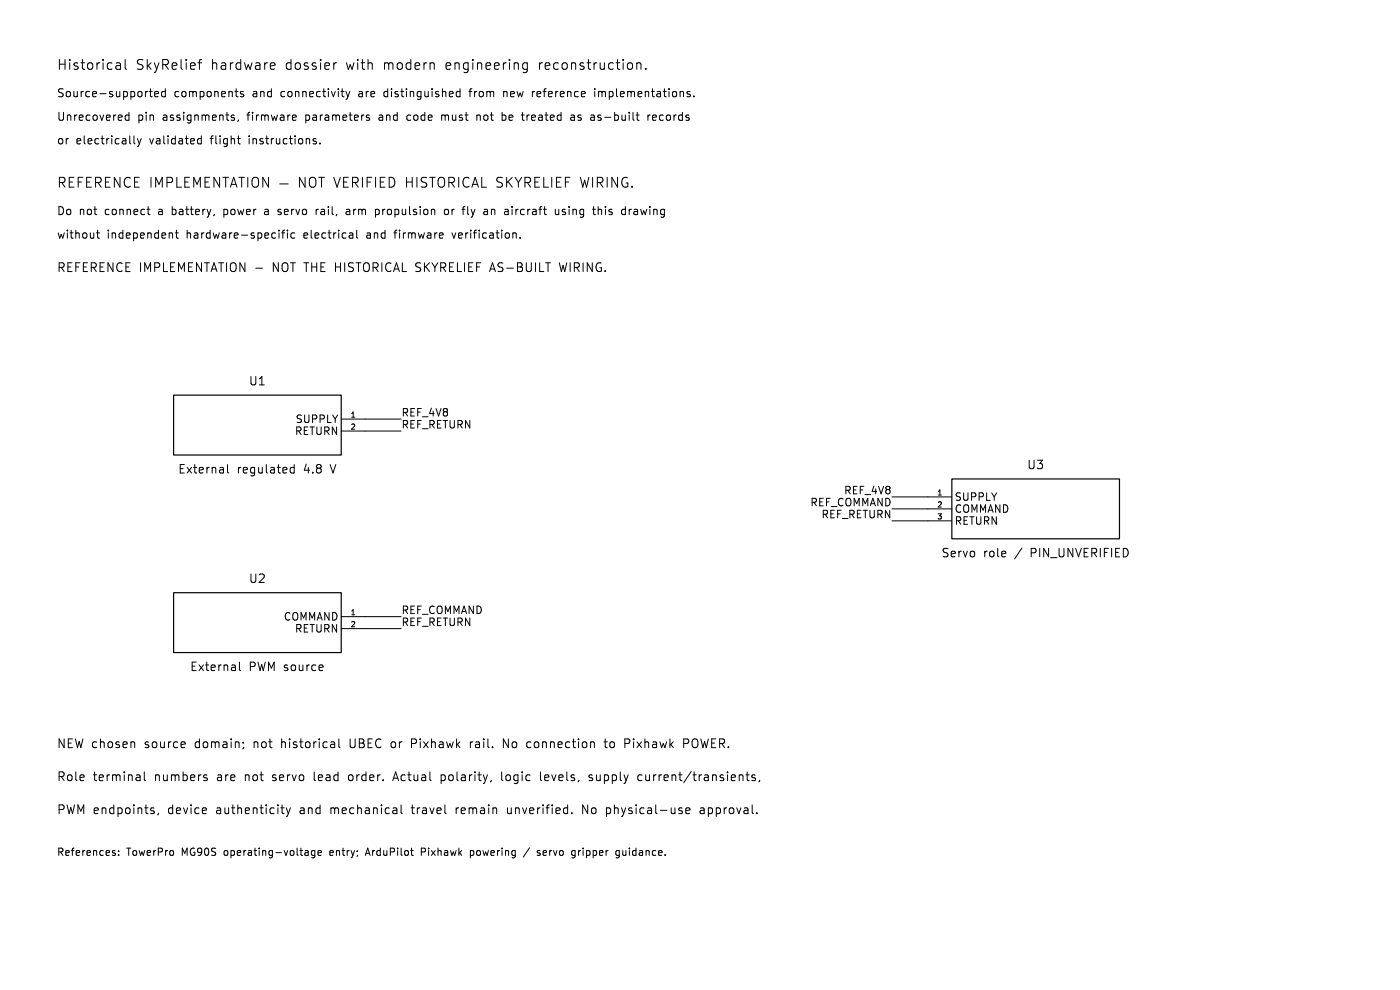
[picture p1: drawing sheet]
<svg xmlns="http://www.w3.org/2000/svg" width="297mm" height="210mm" viewBox="0 0 297 210" stroke-linecap="round" stroke-linejoin="round" font-family="sans-serif">
<path d="M36.8 83.8h35.6v12.7h-35.6zM201.9 101.6h35.6v12.7h-35.6zM36.8 125.7h35.6v12.7h-35.6z" fill="none" stroke="#000" stroke-width=".25"/>
<g fill="none" stroke="#000" stroke-width=".21">
<path d="M24.7 13.4h.8l.1 1.3M24.7 14.6h.9M25.6 13.8l-.9 .2M26.6 12.6v1.8l.3 .3M31.7 19.4h.6M31.9 18.8v1.5l.4 .2M32.8 20l.8-.2-.1-.3-.5-.1-.2 .2 .1 .8h.6M35.1 19.5l-.5-.1-.3 .3 .1 .7h.7M35.1 18.8v1.7M42 13.3h.8M42.8 12.6l-.4 .1-.1 .2v1.8M49.9 19.4h.6"/>
<path d="M51.6 19.5l-.4-.1-.2 .2 .1 .3 .5 .1v.4h-.6M57.4 13.4l.6-.1 .2 .1 .1 .4-1 .2M57.4 14.6h.8M70.8 13.3v1.4M71.4 13.3l-.4 .1-.2 .3M72.3 19.4h.7M73.4 19.4l.4 1.1M74.2 19.4l-.4 1.1M91.8 13.3l.3 .3v1.1M97.6 19.5l-.5-.1-.3 .3 .1 .7h.7M97.6 18.8v1.7M111.9 13.4l-.6-.1-.4 .4v.6l.2 .3h.8"/>
<path d="M111.9 13.3v1.7a.57 .57 0 0 1-.9 .3M124.1 19.5v.3l-.8 .2M134 13.4l.2 .3v.6l-.2 .3M135.1 13.5a.52 .52 0 0 1 .9 .1v1.1M135.1 13.3v1.4M137 14.5v.2M146.4 19.5l-.4-.1-.3 .2 .1 .3 .6 .1v.4h-.7M12.6 38.7h.8a.57 .57 0 0 0 .4-.5 .57 .57 0 0 0-.4-.6h-.8v2.1M13.1 38.7l.7 1M14.7 38.6h.7M15.7 37.6h-1v2.1h1M16.6 38.6h.7"/>
<path d="M17.6 37.6h-1v2.1M18.4 38.6h.7M19.4 37.6h-1v2.1h1M20.3 38.7h.8a.57 .57 0 0 0 .4-.5 .57 .57 0 0 0-.4-.6h-.8v2.1M20.8 38.7l.7 1M22.4 38.6h.7M23.4 37.6h-1v2.1h1M25.5 37.6v2.1l-1.2-2.1v2.1M27.4 24.5l-.5-.1-.3 .3 .1 .7h.7M27.4 23.8v1.7M27.6 37.8a.84 .84 0 0 0-1 0 .84 .84 0 0 0-.2 1 .78 .78 0 0 0 .4 .8 .78 .78 0 0 0 .8-.1M28.4 28.8v1.5l.3 .2"/>
<path d="M28.5 38.6h.7M29.1 29.4l.5 1.1M29.5 37.6h-1v2.1h1M29.6 30.5l-.5 .6M30 29.4l-.4 1.1M32 37.6v2.1M33 39.7v-2.1l.7 1.5 .7-1.5v2.1M35.4 38.7h.8a.57 .57 0 0 0 .4-.5 .57 .57 0 0 0-.4-.6h-.8v2.1M37.5 37.6v2.1h1M39.2 38.6h.7M40.2 37.6h-1v2.1h1M41.1 39.7v-2.1l.7 1.5 .7-1.5v2.1"/>
<path d="M42.7 28.8v1.7M42.7 29.5l-.5-.1-.3 .3 .2 .7h.6M43.5 38.6h.7M44.5 37.6h-1v2.1h1M46.6 37.6v2.1l-1.2-2.1v2.1M47.3 37.6h1.2M47.9 37.6v2.1M48.9 39.7l.7-2.1 .7 2.1M49.1 39.1h1M49.7 24.5l-.4-.1-.3 .2 .1 .3 .6 .1v.4h-.7M50.3 29.4h.7M50.3 20.5h.2"/>
<path d="M50.6 25.4l-.2 .4M50.6 28.8v1.5l.4 .2M50.7 37.6h1.2M51.3 37.6v2.1M52.6 37.6v2.1M53.8 37.7a.7 .7 0 0 1 .7 0 .7 .7 0 0 1 .4 .6v.7a.7 .7 0 0 1-.7 .7 .7 .7 0 0 1-.7-.7v-.7zM57 37.6v2.1l-1.2-2.1v2.1M59.3 39h1.8M62.3 24.4l.5 .1v.3l-.8 .2M62.8 25.4l-.5 .1M64.7 37.6v2.1l-1.2-2.1v2.1M65.9 37.7a.7 .7 0 0 1 .8 0 .7 .7 0 0 1 .3 .6v.7a.7 .7 0 0 1-.7 .7 .7 .7 0 0 1-.7-.7v-.7z"/>
<path d="M67.1 29.5l-.4-.1-.3 .2 .1 .3 .6 .1v.4h-.7M67.6 37.6h1.2M67.9 30.4v.1M68.2 37.6v2.1M70.8 37.6l.7 2.1 .7-2.1M72.7 20.4l.3 .1M72.9 38.6h.7M73.8 20.5l-.4 .6M73.9 37.6h-1v2.1h1M74.8 38.7h.8a.57 .57 0 0 0 .4-.5 .57 .57 0 0 0-.4-.6h-.8v2.1M75.3 38.7l.7 1M76.9 37.6v2.1"/>
<path d="M77.9 38.6h.7M78.4 24.5l-.5-.1-.2 .2 .1 .3 .6 .1v.4h-.7M78.9 37.6h-1v2.1M79.7 37.6v2.1M80.7 38.6h.7M81.7 37.6h-1v2.1h1M82.6 37.6a1.06 1.06 0 0 1 1.2 1.1 1.06 1.06 0 0 1-1.2 1zM86.3 38.6h1.1M86.3 37.6v2.1M87.4 37.6v2.1M88.4 37.6v2.1M90.5 37.7l-.8-.1-.3 .2-.1 .4a.99 .99 0 0 0 1 .6l.2 .3-.2 .5h-1"/>
<path d="M91.1 37.6h1.2M91.7 37.6v2.1M93.2 37.7a.7 .7 0 0 1 .8 0 .7 .7 0 0 1 .3 .6v.7a.7 .7 0 0 1-.7 .7 .7 .7 0 0 1-.7-.7v-.7zM95.2 38.7h.8a.57 .57 0 0 0 .4-.5 .57 .57 0 0 0-.4-.6h-.8v2.1M95.7 38.7l.7 1M97.3 37.6v2.1M99.5 37.8a.84 .84 0 0 0-1 0 .84 .84 0 0 0-.3 1 .78 .78 0 0 0 .4 .8 .78 .78 0 0 0 .9-.1M100.1 39.7l.7-2.1 .7 2.1M100.3 39.1h1M102.2 37.6v2.1h1M106.6 37.7l-.8-.1-.3 .2-.1 .4a.99 .99 0 0 0 1 .6l.2 .3-.2 .5h-1M107.5 37.6v2.1"/>
<path d="M107.8 38.5l.9 1.2M108.7 37.6l-1.2 1.2M109.3 37.6l.7 1.1M110 38.7v1M110.6 24.4h.6M110.7 37.6l-.7 1.1M111.4 38.7h.8a.57 .57 0 0 0 .4-.5 .57 .57 0 0 0-.4-.6h-.8v2.1M111.9 38.7l.7 1M113.5 38.6h.7M114.5 37.6h-1v2.1h1M115.4 37.6v2.1h1M117.1 37.6v2.1"/>
<path d="M118 38.6h.7M119 37.6h-1v2.1h1M119.9 38.6h.7M120.9 37.6h-1v2.1M121.3 24.4l-.2 .1M121.3 24.9a.33 .33 0 0 0-.3 .3 .33 .33 0 0 0 .3 .3M123.1 37.6l.5 2.1 .4-1.5 .4 1.5 .5-2.1M125.5 24.4l-.1 .1M125.5 24.9a.33 .33 0 0 0-.2 .3 .33 .33 0 0 0 .2 .3M125.7 37.6v2.1M126.7 38.7h.8a.57 .57 0 0 0 .4-.5 .57 .57 0 0 0-.4-.6h-.8v2.1M127.2 38.7l.7 1"/>
<path d="M128.8 37.6v2.1M131 37.6v2.1l-1.2-2.1v2.1M133.1 37.7a1.03 1.03 0 0 0-1.3 .8 1.03 1.03 0 0 0 .8 1.2l.6-.2v-.7h-.4M134.1 39.5v.2M134.9 24.4h.7M135.2 23.8v1.5l.4 .2M137.5 24.4v1.1M137.9 24.4l-.3 .1-.1 .2M147.2 20.4v.1M20.5 49.4h.6M20.7 48.8v1.5l.4 .2M31.2 44.4h.6"/>
<path d="M31.4 43.8v1.5l.4 .2M36.4 49.4l.2 .2v.9M37.2 49.4h.6M37.4 48.8v1.5l.4 .2M45.5 45.4l-.2 .4M54.3 56.9h1.4M59.2 48.8v.2M59.2 49.4v1.1M59.8 49.4h.6M60.4 48.8l-.4 .3v1.4M61 48.8v.2M61 49.4v1.1"/>
<path d="M62.5 49.5l-.5-.1-.3 .3 .2 .7h.6M74.3 49.4h.3l.3 .2v.9M74.9 50.4l-.6 .1M74.9 49.8l-.6 .1M75.7 48.8v1.5l.2 .2M91.7 44.4h.3l.2 .2v.9M93.5 49.4l.4 .1 .1 .3-.8 .2M93.9 50.4l-.4 .1M94.4 44.5l-.1 .2 .1 .7M98 44.4h.6M98.5 43.8l-.3 .3v1.4M103.2 44.4l-.5 .1"/>
<path d="M103.3 44.9h-.4a.33 .33 0 0 0-.3 .3 .33 .33 0 0 0 .3 .3h.4M107 45.3l.3 .2h.4M107.6 44.4l-.5 .1M107.7 44.9h-.4l-.3 .2M108.8 49.6l.2-.2 .4 .1 .1 1M110.3 50.4v.1M115.7 55.7h1.1M117.8 44.4l.1 1h.6M125.7 44.4h.6M125.9 43.8v1.5l.4 .2M132.7 44.5l-.5-.1-.3 .3 .1 .7h.7M48.3 98.5v1.6l.2 .2"/>
<path d="M62.4 98.5v1.8M62.4 99.2l-.5-.1-.3 .4v.5l.1 .3h.7M72.4 88.9h12.7M72.4 91.4h12.7M189.2 105.4h12.7M189.2 108h12.7M189.2 110.5h12.7M72.4 130.8h12.7M72.4 133.4h12.7M28.3 157.4l.3 .2v1M39 157.4l.2 .1 .1 .3-.9 .2M39.2 158.5l-.2 .1"/>
<path d="M50.8 140.5v1.5l.3 .3M51.6 157.5v.1M51.7 158.5l-.2 .4M68.3 141.1l.2 .4-.8 .2M68.5 142.2l-.2 .1M70.4 157.4h.3l.3 .2v1M71 158.5l-.6 .1M71 157.8l-.6 .1M71.9 156.7v1.6l.3 .3M125.4 157.5h.6l.1 1.1M29.5 164.4l.2 .2v1M29.7 165.5l-.2 .1"/>
<path d="M29.7 164.8l-.2 .1M30.6 163.7v1.6l.3 .3M32.2 172l.4 .1 .1 .2-.2 .3h-.4M32.2 171.4l.4 .1M33.6 172.5l-.2 .4M43.5 165l.4 .1 .1 .2-.3 .3h-.3M43.5 164.4l.4 .1M43.7 171.5l.1 .3-.9 .2M59.6 171.4h.7M59.8 170.7v1.6l.1 .2 .4 .1M60.7 171.4l.5 1.2M61.2 172.6l-.2 .4-.3 .2"/>
<path d="M61.6 171.4l-.4 1.2M83.6 171.4h.3l.3 .2v1M84.2 172.5l-.6 .1M84.2 171.8l-.6 .1M85.1 170.7v1.6l.2 .3M94.5 172.5l.1 .1M104.2 165.5l-.2 .4M112.3 179.8l-1.3 2M121.3 172.4v.2M144.1 171.9l.4 .1 .3 .2-.1 .3-.5 .1M144.1 171.5h.6M145.5 172l.9-.2-.1-.3-.5-.1-.3 .2 .1 .9h.7"/>
<path d="M157.4 164.4l.2 .2v1M158.2 164.4h.8M158.5 163.7v1.6l.1 .2 .4 .1M160.2 164.5l-.5-.1-.2 .2 .1 .3 .6 .2v.4h-.7M160.5 172.4v.2M161.2 165.5l-.2 .4M24.1 180.9l.3 .1 .1 .2-.2 .3h-.3M24.1 180.4l.3 .1M25.2 181.3v.2M25.2 180.5v.1M36.8 180.6v.7M64.9 180.4l.4 .1 .1 1"/>
<path d="M65.4 181.4l-.5 .1M65.4 180.8l-.5 .1M66.8 180.5l-.4-.1-.3 .3 .1 .7h.6M66.8 180.4v1.3l-.3 .3-.4-.1M67.5 180.9l.7-.1-.1-.3-.4-.1-.2 .2v.8h.6M87.1 180.4h.6M87.4 181.4l.3 .1M114 181.4l.4 .1M114.4 180.4l-.4 .2v.3h.4M121.3 181.9l.4 .1M121.9 180.4l-.5 .1-.1 .2v.6l.6 .2M130.7 181.9h.5"/>
<path d="M131.2 180.4l-.4 .1-.2 .2 .1 .6 .5 .2"/>
</g>
<g font-size="2.9">
<text x="12" y="15">Historical</text>
<text x="28.7" y="15">SkyRelief</text>
<text x="44.6" y="15">hardware</text>
<text x="60.4" y="15">dossier</text>
<text x="73.3" y="15">with</text>
<text x="81.2" y="15">modern</text>
<text x="94.4" y="15">engineering</text>
<text x="114.1" y="15">reconstruction.</text>
</g>
<g font-size="2.6">
<text x="12" y="57.9">REFERENCE IMPLEMENTATION -</text>
<text x="57.7" y="57.9">NOT THE HISTORICAL SKYRELIEF AS-BUILT</text>
<text x="119" y="57.9">WIRING.</text>
<text x="12" y="158.9">NEW chosen</text>
<text x="30.5" y="158.9">source</text>
<text x="41.2" y="158.9">domain;</text>
<text x="53.7" y="158.9">not</text>
<text x="59.6" y="158.9">historical</text>
<text x="74.2" y="158.9">UBEC or</text>
<text x="87.4" y="158.9">Pixhawk</text>
<text x="100" y="158.9">rail.</text>
<text x="107.1" y="158.9">No</text>
<text x="112.2" y="158.9">connection</text>
<text x="128.9" y="158.9">to</text>
<text x="133.1" y="158.9">Pixhawk</text>
<text x="145.7" y="158.9">POWER.</text>
<text x="12" y="165.9">Role</text>
<text x="19.6" y="165.9">terminal</text>
<text x="32.6" y="165.9">numbers</text>
<text x="45.9" y="165.9">are</text>
<text x="51.8" y="165.9">not</text>
<text x="57.8" y="165.9">servo</text>
<text x="66.6" y="165.9">lead</text>
<text x="74.1" y="165.9">order.</text>
<text x="83.7" y="165.9">Actual</text>
<text x="93.8" y="165.9">polarity,</text>
<text x="106.7" y="165.9">logic</text>
<text x="115.1" y="165.9">levels,</text>
<text x="125.5" y="165.9">supply</text>
<text x="136" y="165.9">current/transients,</text>
<text x="12" y="172.9">PWM endpoints,</text>
<text x="35.5" y="172.9">device</text>
<text x="45.7" y="172.9">authenticity</text>
<text x="63.5" y="172.9">and</text>
<text x="70.1" y="172.9">mechanical</text>
<text x="87.4" y="172.9">travel</text>
<text x="96.8" y="172.9">remain</text>
<text x="107.8" y="172.9">unverified.</text>
<text x="123.8" y="172.9">No</text>
<text x="129" y="172.9">physical-use</text>
<text x="149" y="172.9">approval.</text>
</g>
<g font-size="2.5">
<text x="52.8" y="81.9">U1</text>
<text x="37.8" y="100.6">External</text>
<text x="50.2" y="100.6">regulated</text>
<text x="64.4" y="100.6">4.8</text>
<text x="70.1" y="100.6">V</text>
<text x="217.9" y="99.7">U3</text>
<text x="199.7" y="118.4">Servo</text>
<text x="208.5" y="118.4">role</text>
<text x="215.2" y="118.4">/</text>
<text x="218.6" y="118.4">PIN_UNVERIFIED</text>
<text x="52.8" y="123.9">U2</text>
<text x="40.3" y="142.6">External</text>
<text x="52.7" y="142.6">PWM source</text>
</g>
<g font-size="2.4">
<text x="12" y="20.8">Source-supported</text>
<text x="36.8" y="20.8">components</text>
<text x="53.5" y="20.8">and</text>
<text x="59.5" y="20.8">connectivity</text>
<text x="76.1" y="20.8">are</text>
<text x="81.6" y="20.8">distinguished</text>
<text x="99.9" y="20.8">from</text>
<text x="107.2" y="20.8">new</text>
<text x="113.4" y="20.8">reference</text>
<text x="126.7" y="20.8">implementations.</text>
<text x="12" y="25.8">Unrecovered</text>
<text x="29.1" y="25.8">pin</text>
<text x="34.4" y="25.8">assignments,</text>
<text x="52.5" y="25.8">firmware</text>
<text x="64.8" y="25.8">parameters</text>
<text x="80.5" y="25.8">and</text>
<text x="86.6" y="25.8">code</text>
<text x="94" y="25.8">must</text>
<text x="101.6" y="25.8">not</text>
<text x="107.1" y="25.8">be</text>
<text x="111.5" y="25.8">treated</text>
<text x="121.9" y="25.8">as</text>
<text x="126.2" y="25.8">as-built</text>
<text x="138.5" y="25.8">records</text>
<text x="12" y="30.8">or</text>
<text x="16" y="30.8">electrically</text>
<text x="31.6" y="30.8">validated</text>
<text x="44.7" y="30.8">flight</text>
<text x="52.8" y="30.8">instructions.</text>
<text x="12" y="45.8">Do not</text>
<text x="22.1" y="45.8">connect</text>
<text x="33.5" y="45.8">a battery,</text>
<text x="47.6" y="45.8">power</text>
<text x="56.4" y="45.8">a servo</text>
<text x="67.5" y="45.8">rail,</text>
<text x="74" y="45.8">arm</text>
<text x="80.3" y="45.8">propulsion</text>
<text x="95.1" y="45.8">or</text>
<text x="99.1" y="45.8">fly</text>
<text x="103.7" y="45.8">an</text>
<text x="108.2" y="45.8">aircraft</text>
<text x="119" y="45.8">using</text>
<text x="127.3" y="45.8">this</text>
<text x="133.4" y="45.8">drawing</text>
<text x="12" y="50.8">without</text>
<text x="22.6" y="50.8">independent</text>
<text x="39.4" y="50.8">hardware-specific</text>
<text x="64.4" y="50.8">electrical</text>
<text x="77.8" y="50.8">and</text>
<text x="83.9" y="50.8">firmware</text>
<text x="96.2" y="50.8">verification.</text>
</g>
<g font-size="2.2">
<text x="62.7" y="89.9">SUPPLY</text>
<text x="85.1" y="88.5">REF_4V8</text>
<text x="62.5" y="92.5">RETURN</text>
<text x="85.1" y="91">REF_RETURN</text>
<text x="171.9" y="107.5">REF_COMMAND</text>
<text x="179" y="105">REF_4V8</text>
<text x="202.4" y="106.4">SUPPLY</text>
<text x="174.2" y="110.1">REF_RETURN</text>
<text x="202.4" y="109">COMMAND</text>
<text x="202.4" y="111.5">RETURN</text>
<text x="60.2" y="131.8">COMMAND</text>
<text x="85.1" y="130.4">REF_COMMAND</text>
<text x="62.5" y="134.4">RETURN</text>
<text x="85.1" y="132.9">REF_RETURN</text>
<text x="12" y="181.8">References:</text>
<text x="26.8" y="181.8">TowerPro</text>
<text x="38.5" y="181.8">MG90S</text>
<text x="47.6" y="181.8">operating-voltage</text>
<text x="70.2" y="181.8">entry;</text>
<text x="78" y="181.8">ArduPilot</text>
<text x="89.8" y="181.8">Pixhawk</text>
<text x="100.3" y="181.8">powering</text>
<text x="114.9" y="181.8">servo</text>
<text x="122.3" y="181.8">gripper</text>
<text x="131.9" y="181.8">guidance.</text>
</g>
<g font-size="1.5">
<text x="74.3" y="88.6">1</text>
<text x="74.3" y="91.2">2</text>
<text x="198.7" y="105.2">1</text>
<text x="198.7" y="107.7">2</text>
<text x="198.7" y="110.2">3</text>
<text x="74.3" y="130.6">1</text>
<text x="74.3" y="133.1">2</text>
</g>
</svg>
